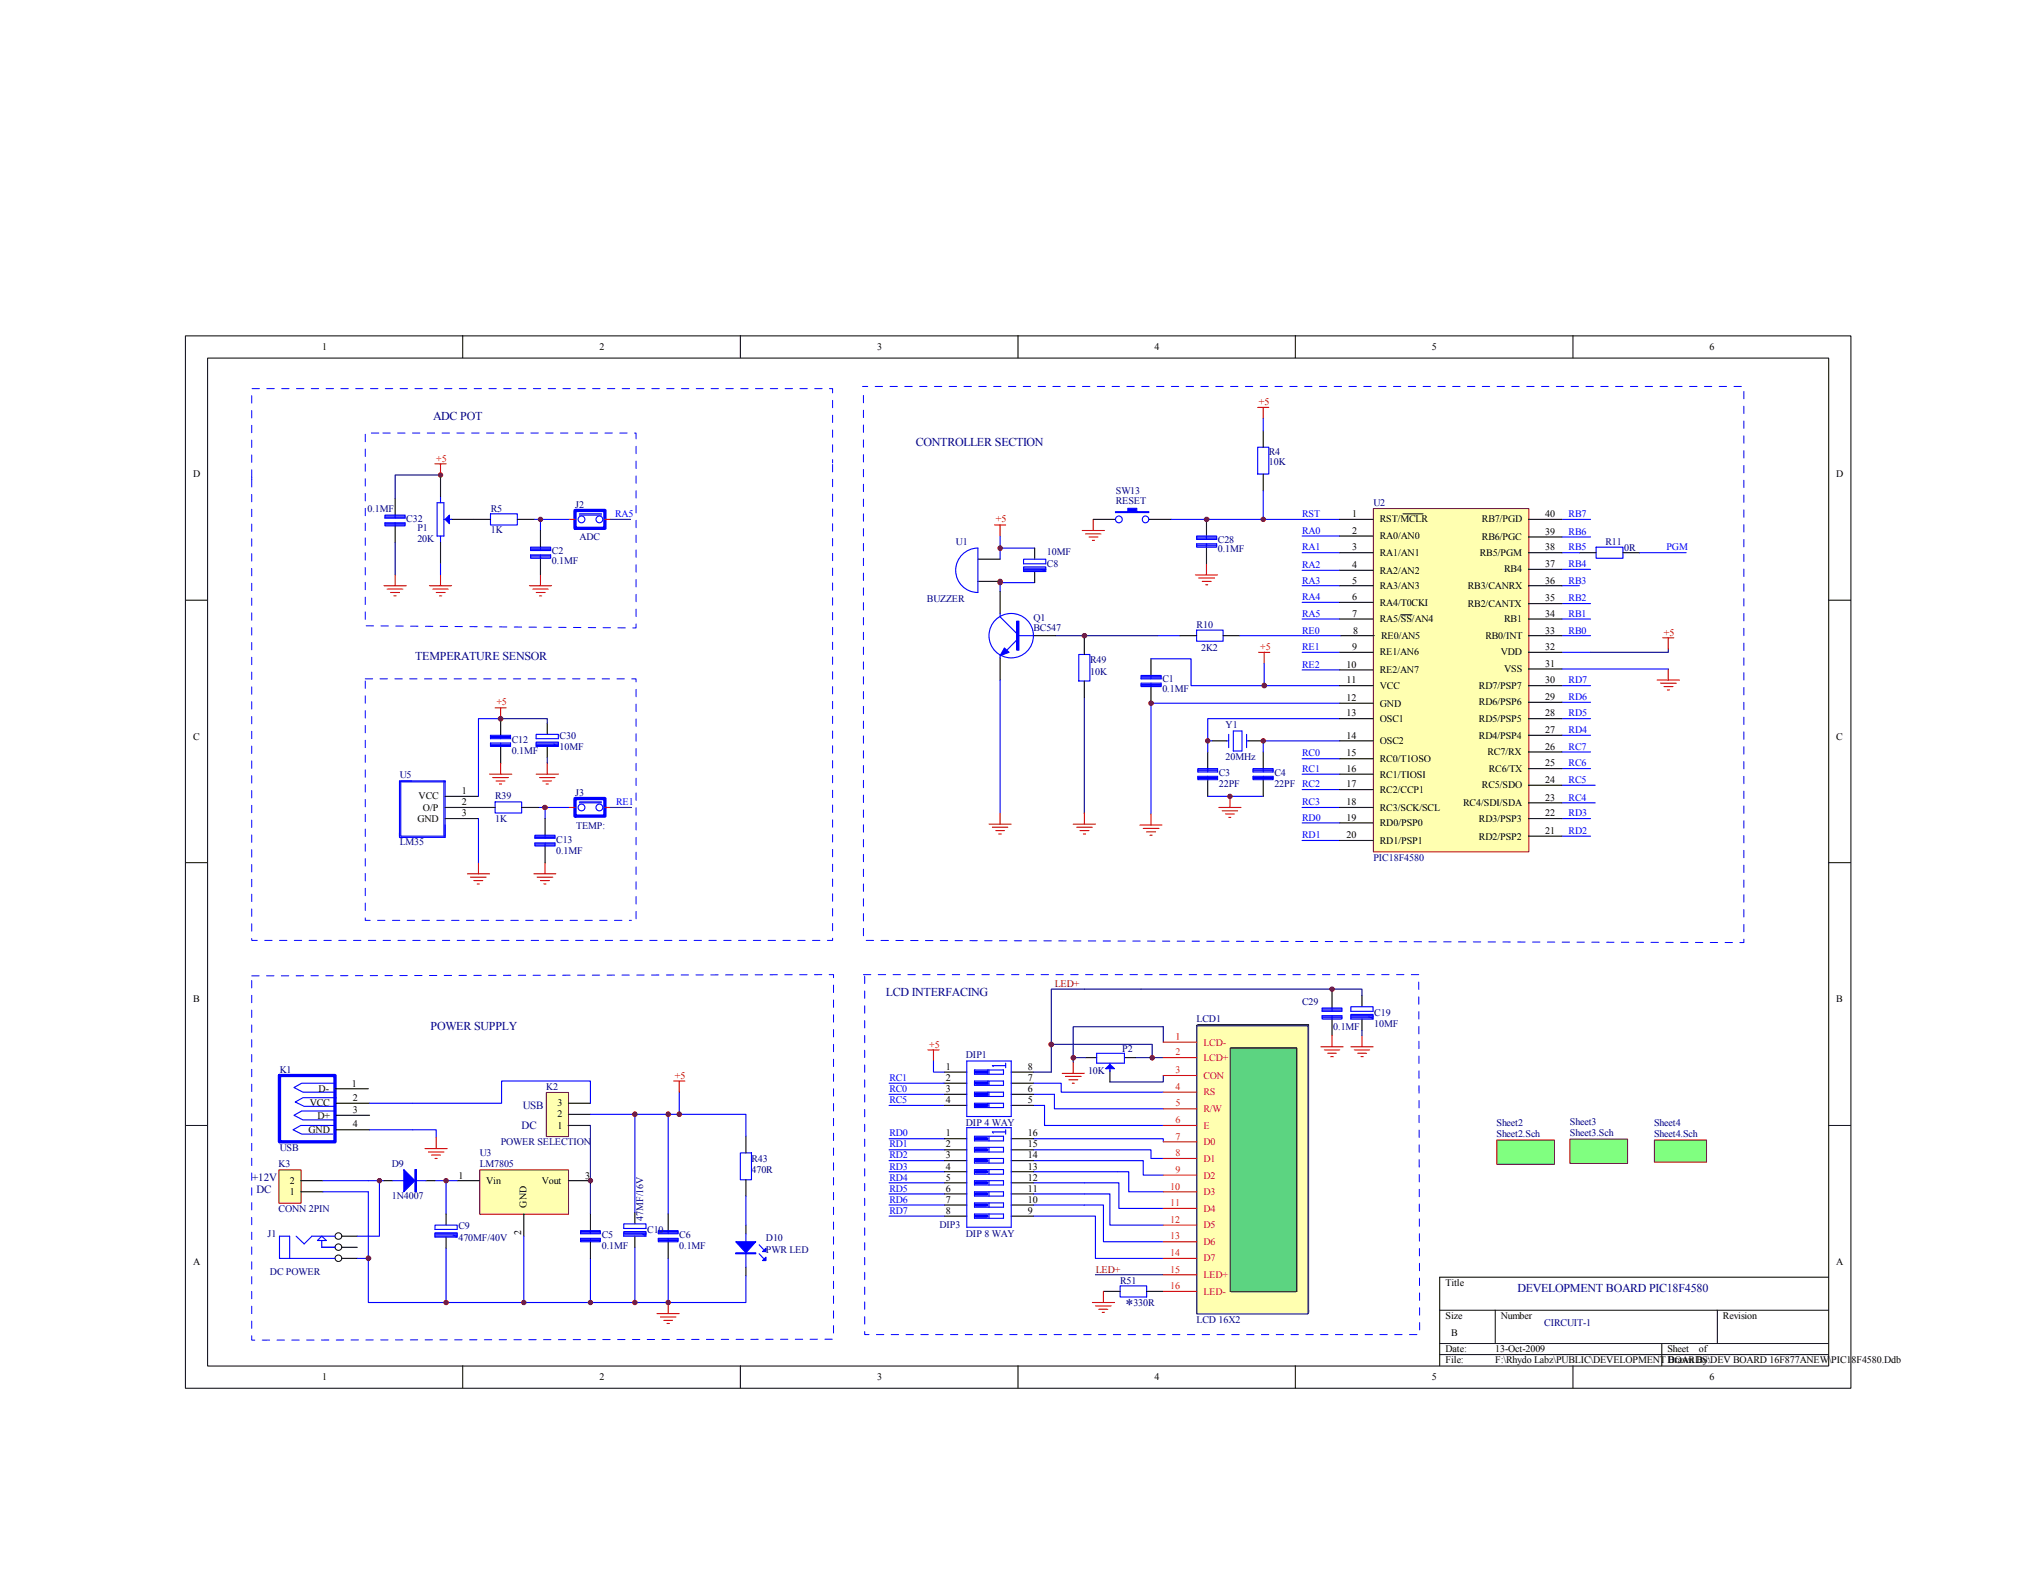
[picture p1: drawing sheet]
<svg xmlns="http://www.w3.org/2000/svg" width="279mm" height="216mm" viewBox="0 0 279 216" stroke-linecap="round" stroke-linejoin="round" font-family="sans-serif">
<g fill="none" stroke="#000" stroke-width=".14">
<path d="M25.4 46.1h228.6v144.4h-228.6zM28.5 49.1h222.5v138.4h-222.5zM63.5 46.1v3M101.6 46.1v3M139.7 46.1v3M177.8 46.1v3M215.9 46.1v3M25.4 82.4h3.1M250.9 82.4h3.1M25.4 118.4h3.1M250.9 118.4h3.1M25.4 154.5h3.1"/>
<path d="M250.9 154.5h3.1M197.6 179.8h53.3M205.2 179.8v4.6M235.7 179.8v4.6M250.9 175.3h-53.3v12.2M63.5 187.5v3M101.6 187.5v3M139.7 187.5v3M177.8 187.5v3M197.6 184.4h53.3M197.6 185.9h53.3M215.9 187.5v3"/>
<path d="M228 184.4v3.1"/>
</g>
<path d="M172.6 55.9h1.5M173.4 55.9v1.5M148.5 72.8h3.1M149 73.3h2.1M149.4 73.7h1.3M149.9 74.2h.3M150 71.3v1.5" fill="none" stroke="#f00" stroke-width=".15"/>
<path d="M172.6 61.4h1.5v3.7h-1.5zM156.6 92.7h2.7v.5h-2.7zM156.6 93.8h2.7v.4h-2.7zM156.6 93.9h2.7M156.6 94.1h2.7M156.6 93h2.7M156.6 92.9h2.7M157.9 92.7v.5M157.9 93.8v.4" fill="none" stroke="#00f" stroke-width=".15"/>
<path d="M173.4 59.1v2.3M150 71.3h3.1M157.6 71.3h3.1M173.4 65.1v2.3M157.9 90.4v2.3M157.9 94.2v2.3" fill="none" stroke="#000" stroke-width=".15"/>
<path d="M153.1 70.2h1.7v-.4h1.2v.4h1.6v.2h-4.5z" fill-rule="evenodd" fill="#00f"/>
<g fill="none" stroke="#00f" stroke-width=".15">
<path d="M132.3 75.9l.6-.4 .6-.2 .7-.1v6.1a3 3 0 0 1-2.9-2 3 3 0 0 1 1-3.4zM137.2 73.6v3.2M137.2 79.6v1.6M137.2 75.2h4.8M137.2 80h4.8M140.5 76.8h3v.6h-3zM140.5 77.8h3v.6h-3zM140.5 78h3M140.5 78.1h3l-.2 .3M142.9 78.1l.4 .2h-2.8M153.1 70.2h1.7v-.4h1.2v.4h1.6v.2h-4.5zM160.7 71.3h23.2"/>
<path d="M137.2 84.2v.5l2.3 2.3M137.2 90v.3M139.5 85.3h.3v3.9h-.3zM139.5 87.2h2.3M139.5 87.8l-1.3 1.4M158.9 87.2h3"/>
<circle cx="153.5" cy="71.3" r=".46"/>
<circle cx="157.2" cy="71.3" r=".46"/>
</g>
<path d="M136.5 72.1h1.5M137.2 72.1v1.5M135.7 113.1h3.1M136.2 113.5h2.1M136.7 114h1.1M137.1 114.5h.3M137.2 111.6v1.5" fill="none" stroke="#f00" stroke-width=".15"/>
<path d="M134.2 79.8h3M134.2 76.8h3M142 75.2v1.6M142 78.4v1.6M137.2 81.2v3M137.2 90.3v3M141.8 87.2h3.1" fill="none" stroke="#000" stroke-width=".15"/>
<path d="M139.7 85.3v3.9" fill="none" stroke="#00f" stroke-width=".3"/>
<path d="M137.8 88.9l.7 .6-1.3 .5z" fill="#00f"/>
<g fill="none" stroke="#00f" stroke-width=".15">
<path d="M178.7 75.9h5.2M178.7 73.6h5.2M178.7 78.3h5.2M214.3 75.9h2.4M214.3 73.7h4M214.3 71.3h4M214.3 78.1h4M219 75.1h3.7v1.5h-3.7zM225 75.9h6.4M137.8 88.9l.7 .6-1.3 .5zM164.2 86.5h3.7v1.5h-3.7zM170.1 87.2h13.9"/>
<path d="M178.7 80.4h5.2M178.7 85h5.2M178.7 89.5h5.2M178.7 82.7h5.2M178.7 91.9h5.2M183.9 98.6h-18.2v4.6M183.9 96.5h-26v15.2M214.3 87.2h4M214.3 80.4h2.4M214.3 85h4M214.3 89.5h4M214.3 82.8h4"/>
<path d="M214.3 91.8h14.6M214.3 94.1h4M214.3 98.6h4M214.3 96.4h4M164.4 105.5h2.7v.5h-2.7zM164.4 106.6h2.7v.4h-2.7zM164.4 106.7h2.7M164.4 106.8h2.7M164.4 105.8h2.7M164.4 105.7h2.7M165.7 101.7h.6M165.7 109.3h7.7"/>
<path d="M165.7 105.5v.5M165.7 106.6v.4M168.3 101.7h.3M168.6 100.8v1.8M169.2 100.3h1.2v2.8h-1.2zM171.1 100.8v1.8M171.1 101.7h.3M172 105.5h2.7v.5h-2.7zM172 106.6h2.7v.4h-2.7zM172 106.7h2.7M172 106.8h2.7M172 105.8h2.7"/>
<path d="M172 105.7h2.7M173.4 105.5v.5M173.4 106.6v.4M178.7 112.9h5.2M178.7 115.4h5.2M183.9 101.7h-10.5v1.5M214.3 114.8h4M214.3 112.4h4M214.3 107.8h4.6M214.3 100.9h4M214.3 110.2h4.6"/>
<circle cx="138.8" cy="87.2" r="3.1"/>
</g>
<path d="M216.7 75.9h2.3M222.7 75.9h2.3M161.9 87.2h2.3M167.9 87.2h2.2M165.7 103.2v2.3M165.7 107v2.3M166.3 101.7h2M171.4 101.7h2M173.4 103.2v2.3M173.4 107v2.3" fill="none" stroke="#000" stroke-width=".15"/>
<g fill="none" stroke="#f00" stroke-width=".15">
<path d="M172.7 89.5h1.5M173.5 89.5v1.6M227.4 93.3h3.1M227.9 93.8h2.1M228.3 94.2h1.3M228.8 94.7h.3M228.9 91.8v1.5M156.4 113.2h3.1M156.9 113.7h2.1M157.4 114.2h1.2M157.8 114.6h.3M157.9 111.7v1.5"/>
<path d="M167.3 110.8h3M167.7 111.3h2.1M168.2 111.7h1.2M168.6 112.2h.3M168.8 109.3v1.5"/>
</g>
<path d="M65.9 160.6h12.1v6.1h-12.1z" fill="#ffffb0"/>
<path d="M65.8 160.6h12.2v6.1h-12.2z" fill="none" stroke="#800000" stroke-width=".14"/>
<path d="M46 149.4h4.5M46.1 151.4h4.6M46.1 153.1h4.6M46.1 155.1h4.6M62.7 162.1h3.1M71.9 166.6v3.1M78 162.1h3" fill="none" stroke="#000" stroke-width=".15"/>
<path d="M45.8 154.5h-4.5l-1.1 .6 1.2 .6h4.3M46 148.7h-4.6l-1.1 .6 1.3 .6h4.2M46 152.5h-4.6l-1.1 .6 1.3 .6h4.2M46.1 150.7h-4.5l-1.1 .6 1.2 .5h4.3M50.5 163.6v15.2h21.4v-9.1M50.5 162.1h2.2M59.7 162.1h3M61.2 162.1v4.5M61.2 171.3v7.5" fill="none" stroke="#00f" stroke-width=".15"/>
<path d="M91.7 178.8v1.5M90.2 180.3h3M90.6 180.8h2.2M91.1 181.2h1.2M91.5 181.7h.4" fill="none" stroke="#f00" stroke-width=".15"/>
<path d="M38.4 147.6h7.6v9.1h-7.6z" fill="none" stroke="#00f" stroke-width=".46"/>
<path d="M75 150h3v6h-3z" fill="#ffffb0"/>
<path d="M75 149.9h3v6.1h-3z" fill="none" stroke="#800000" stroke-width=".14"/>
<path d="M78 154.5h3M78 153h3M78 151.4h3M52.7 162.1h1.2M58.5 162.1h1.2" fill="none" stroke="#000" stroke-width=".15"/>
<path d="M56.6 151.4h12.2v-3h12.2v3M56.6 155.1h3.3v1M87.1 153v13.5M91.7 153v13.6M93.2 149.9v3.1h-12.2M53.9 162.1h4.6M56.9 160.5h.2v3.1h-.2zM81 172.7v6.1M87.1 171.2v7.6M91.7 172.7v6.1h-19.8" fill="none" stroke="#00f" stroke-width=".15"/>
<path d="M58.3 157.6h3.1M58.8 158.1h2.1M59.2 158.5h1.3M59.7 159h.3M59.9 156.1v1.5M92.5 148.4h1.5M93.2 148.4v1.5" fill="none" stroke="#f00" stroke-width=".15"/>
<path d="M57 160.5v3.1" fill="none" stroke="#00f" stroke-width=".17"/>
<path d="M55.4 160.5l1.5 1.6-1.5 1.5z" fill="#00f"/>
<path d="M55.4 160.5l1.5 1.6-1.5 1.5z" fill="none" stroke="#00f" stroke-width=".15"/>
<path d="M38.3 160.6h3v4.5h-3z" fill="#ffffb0"/>
<path d="M38.3 160.6h3v4.5h-3z" fill="none" stroke="#800000" stroke-width=".14"/>
<g fill="none" stroke="#000" stroke-width=".15">
<path d="M102.4 156v2.2M41.3 163.6h3M41.3 162.1h3M61.2 166.6v1.5M61.2 169.8v1.5M81 166.6v2.3M81 170.4v2.3M87.1 166.5v1.5M87.1 169.7v1.5M91.7 166.6v2.3M91.7 170.4v2.3M102.4 161.9v2.3"/>
<path d="M102.4 168.1v1.2M102.4 173.9v1.2"/>
</g>
<g fill="none" stroke="#00f" stroke-width=".15">
<path d="M101.6 158.2h1.5v3.7h-1.5zM59.7 168.1h3v.6h-3zM59.7 169.2h3v.6h-3zM59.7 169.3h3M59.7 169.5h3l-.1 .3M62.1 169.5l.5 .2h-2.9M79.7 168.9h2.7v.4h-2.7zM79.7 170h2.7v.4h-2.7zM79.7 170.1h2.7M79.7 170.3h2.7M79.7 169.2h2.7M79.7 169h2.7"/>
<path d="M81 168.9v.4M81 170v.4M85.6 168h3v.6h-3zM85.6 169h3v.7h-3zM85.6 169.3h3l-.1 .4M85.6 169.2h3M88.1 169.3l.4 .2h-2.9M90.3 168.9h2.7v.4h-2.7zM90.3 170h2.7v.4h-2.7zM90.3 170.1h2.7M90.3 170.3h2.7M90.3 169.2h2.7"/>
<path d="M90.3 169h2.7M91.7 168.9v.4M91.7 170v.4M102.4 169.3v4.6M104.2 172.1l.6 .6M104.2 170.9l.6 .6"/>
</g>
<path d="M101 170.4h2.7l-1.3 1.6z" fill="#00f"/>
<path d="M101 170.4h2.7l-1.3 1.6zM101 172h2.7v.1h-2.7z" fill="none" stroke="#00f" stroke-width=".15"/>
<path d="M101 172h2.7" fill="none" stroke="#00f" stroke-width=".14"/>
<path d="M105.1 172.6v.4h-.5z" fill="#00f"/>
<path d="M104.6 173l.5-.4v.4z" fill="none" stroke="#00f" stroke-width=".15"/>
<path d="M105.1 171.3v.5h-.5z" fill="#00f"/>
<g fill="none" stroke="#00f" stroke-width=".15">
<path d="M60 69h.9v4.6h-.9zM60.5 68.2v.8M60.5 73.6v.7M60.9 71.3h1.1M93.2 153h9.2v3M39.8 172.7v-3h-1.4v3h7.6M40.6 169.7l1.1 1 1.1-1h3.2M43.6 170.3l.6-.6 .6 .6zM44.2 170.3v.9h1.8M49 172.7h1.5M52.1 162.1v7.6h-3.1M102.4 175.1v3.7h-10.7"/>
<path d="M102.4 164.2v3.9M104.6 171.8l.5-.5v.5z"/>
</g>
<g fill="none" stroke="#000" stroke-width=".14">
<circle cx="46.4" cy="169.7" r=".46"/>
<circle cx="46.5" cy="171.2" r=".45"/>
<circle cx="46.5" cy="172.7" r=".45"/>
</g>
<path d="M60.5 65.2v3M60.5 74.3v3.1M62 71.3h3M46.9 169.7h2.1M46.9 171.2h2.1M46.9 172.7h2.1" fill="none" stroke="#000" stroke-width=".15"/>
<path d="M61.7 70.7v1.2l-.6-.6z" fill="#00f"/>
<g fill="none" stroke="#00f" stroke-width=".15">
<path d="M173.4 57.4v1.7M60.5 77.4v1.5M61.7 70.7v1.2l-.6-.6zM67.3 70.5h3.7v1.6h-3.7zM72.8 75.1h2.8v.5h-2.8zM72.8 76.2h2.8v.4h-2.8zM72.8 76.3h2.8M72.8 76.5h2.8M72.8 75.4h2.8M72.8 75.2h2.8M73.3 71.3h4.8M74.2 71.3v1.5"/>
<path d="M74.2 75.1v.5M74.2 76.2v.4M173.4 67.4v3.9M68.7 98.6h-3v10.7M137.2 93.3v18.3M173.5 91.1v3h10.4M54.8 114.3v.6h1M55 107.2h6.1v7.6h-6.1zM55 107.3h6.1M56.5 107.2h-1.7v7.6M60.9 107.2v7.6M61.1 113.2v1.7h-6.1"/>
<path d="M65.7 112.4v6M67.3 100.9h2.8v.5h-2.8zM67.3 102h2.8v.4h-2.8zM67.3 102.2h2.8M67.3 102.3h2.8M67.3 101.2h2.8M67.3 101.1h2.8M67.9 110.1h3.7v1.5h-3.7zM68.7 100.9v.5M68.7 102v.4M73.4 114.6h2.8v.5h-2.8zM73.4 115.7h2.8v.4h-2.8z"/>
<path d="M73.4 114.9h2.8M73.4 115.8h2.8M73.4 116h2.8M73.4 114.8h2.8M73.9 110.8h4.2M74.8 110.8v1.6M74.8 114.6v.5M74.8 115.7v.4M178.7 110.8h5.2M178.7 104.1h5.2M178.7 106.3h5.2M178.7 108.4h5.2"/>
<path d="M185.4 138.2h3v.6h-3zM185.4 139.2h3v.7h-3zM185.4 139.4h3M185.4 139.6h3l-.1 .3M187.8 139.6l.5 .1h-2.9M50.7 151.4h5.9M50.7 155.1h5.9M122 151.7h7.6M122 150.2h7.6M122 148.7h7.6M122 156.3h7.6M122 157.8h7.6"/>
<path d="M122 159.3h7.6M128.1 145.6v1.6h1.5M141.8 151.7h1.5M141.8 150.2h2.9M141.8 159.3h.2M44.3 162.1h6.2M44.3 163.6h6.2M122 160.8h7.6M122 162.3h7.6M122 163.9h7.6M122 165.4h7.6M122 166.9h7.6"/>
<path d="M141.8 163.9h10.5v4.2h7.3M141.8 165.4h9.6v5h8.2M141.8 166.9h8.5v5.8h9.3M141.8 162.3h11.7v3.6h6.1M141.8 160.8h11.6"/>
</g>
<g fill="none" stroke="#f00" stroke-width=".15">
<path d="M59.7 63.7h1.5M60.5 63.7v1.5M60.5 78.9v1.5M74.2 78.9v1.5M58.9 80.4h3.1M59.4 80.9h2.1M59.9 81.3h1.2M60.3 81.8h.3M67.9 97.2h1.6M68.7 97.2v1.4M72.6 80.4h3.1M73.1 80.9h2.1"/>
<path d="M73.6 81.3h1.2M74 81.8h.3M64.1 119.9h3.1M65.7 118.4v1.5M67.2 106.3h3M67.6 106.7h2.2M68.1 107.2h1.2M68.5 107.6h.3M68.7 104.7v1.6M73.3 119.9h3M74.8 118.4v1.5M64.6 120.4h2.1"/>
<path d="M65 120.9h1.3M65.5 121.3h.3M73.7 120.4h2.2M74.2 120.9h1.2M74.6 121.3h.3M127.3 144.1h1.6M128.1 144.1v1.5"/>
</g>
<g fill="none" stroke="#000" stroke-width=".15">
<path d="M65 71.3h2.3M71 71.3h2.3M74.2 72.8v2.3M74.2 76.6v2.3M68.7 98.6v2.3M61.1 109.3h4.6M61.1 112.4h4.6M61.1 110.8h6.8M68.7 102.4v2.3M71.6 110.8h2.3M74.8 112.4v2.2M74.8 116.1v2.3"/>
<path d="M186.9 136.7v1.5M186.9 139.9v1.5"/>
</g>
<path d="M52.5 59.4h34.8v26.8l-37.2-.3v-26.5h2.4M118.5 54.3v74.8l120.8 .3v-76.4h-120.9M34.5 65.8v63.3h79.8v-65.4M34.5 65.5v-12.2h79.8v10.2M34.5 65.8v-.3M50.1 93.5v32.8h36.6M50.1 93.2h37.2v33.1h-.6M34.5 133.9l79.9-.1v50l-79.9 .1v-50M118.5 133.8h76.2l.1 49.4h-76.1v-49.3" fill="none" stroke="#00f" stroke-width=".14" stroke-dasharray="1 1 1 1 1 1 1 1"/>
<path d="M205.4 156.5h7.9v3.3h-7.9z" fill="#80ff80"/>
<path d="M205.4 156.5h7.9v3.3h-7.9z" fill="none" stroke="#800000" stroke-width=".14"/>
<path d="M215.5 156.4h7.9v3.3h-7.9z" fill="#80ff80"/>
<path d="M215.4 156.3h8v3.4h-8z" fill="none" stroke="#800000" stroke-width=".14"/>
<path d="M157.9 90.4h5.5v3.7h10.1M214.3 105.5h4M214.3 103.2h4M141.8 157.8h16.1v1.2h1.7M141.8 156.3h17.8v.4M141.8 148.7h3.8v1.2h14M142 159.3h14.9v2h2.7M143.3 151.7v2.8h16.3M144.7 150.2v2h14.9M150.5 144.6h3.8v1.3h-3.8zM152.3 145.9v1.1M153.4 160.8h1.5v2.8h4.7" fill="none" stroke="#00f" stroke-width=".15"/>
<path d="M149 145.2h1.5M152.3 147v1.5M154.3 145.2h1.5" fill="none" stroke="#000" stroke-width=".15"/>
<path d="M151.7 146.7l.6-.6 .7 .6z" fill="#00f"/>
<g fill="none" stroke="#00f" stroke-width=".15">
<path d="M132.7 145.6h6.1v7.6h-6.1zM132.7 154.8h6.1v13.6h-6.1zM133.7 156h4v.6h-4zM133.7 146.9h4v.5h-4zM133.7 148.4h4v.6h-4zM133.7 149.9h4v.6h-4zM133.7 151.4h4v.6h-4zM133.7 157.5h4v.6h-4zM133.7 159h4v.6h-4zM135.6 146.9v.5M135.6 148.4v.4M135.6 149.9v.5"/>
<path d="M135.6 151.4v.4M135.7 146.9v.5M135.7 148.4v.6M135.7 149.9v.6M135.7 151.4v.6M135.7 156v.6M135.7 157.5v.6M135.7 159v.6M138 155.4h-1.8l.1 .1M138 145.9v.7M138 155.1v.6M138 146.3h-1.8l.1 .1"/>
<path d="M151.7 146.7l.6-.6 .6 .6zM133.7 160.5h4v.7h-4zM133.7 162.1h4v.5h-4zM133.7 163.6h4v.6h-4zM133.7 165.1h4v.6h-4zM133.7 166.6h4v.6h-4zM135.7 160.5v.7M135.7 162.1v.5M135.7 163.6v.6M135.7 165.1v.6M135.7 166.6v.6"/>
</g>
<g fill="none" stroke="#000" stroke-width=".15">
<path d="M129.6 156.3h3.1M129.6 157.8h3.1M129.6 159.3h3.1M129.6 147.2h3.1M129.6 148.7h3.1M129.6 150.2h3.1M129.6 151.7h3.1M138.8 156.3h3M138.8 157.8h3M138.8 159.3h3M138.8 147.2h3M138.8 148.7h3"/>
<path d="M138.8 150.2h3M138.8 151.7h3M129.6 160.8h3.1M129.6 162.3h3.1M129.6 163.9h3.1M129.6 165.4h3.1M129.6 166.9h3.1M138.8 160.8h3M138.8 162.3h3M138.8 163.9h3M138.8 165.4h3M138.8 166.9h3"/>
</g>
<path d="M133.9 156.3h1.5M133.9 157.8h1.5M133.9 159.3h1.5M133.9 147.2h1.5M133.9 148.7h1.5M133.9 150.2h1.5M133.9 151.7h1.5M133.9 160.8h1.5M133.9 162.3h1.5M133.9 163.9h1.5M133.9 165.4h1.5M133.9 166.9h1.5" fill="none" stroke="#00f" stroke-width=".46"/>
<path d="M145.8 147.3h3M146.2 147.7h2.2M146.7 148.2h1.2M147.2 148.7h.2M147.3 145.8v1.5" fill="none" stroke="#f00" stroke-width=".15"/>
<circle cx="165.7" cy="101.7" r=".3" fill="#800000"/>
<circle cx="165.7" cy="101.7" r=".3" fill="none" stroke="#800000" stroke-width=".14"/>
<circle cx="173.4" cy="101.7" r=".3" fill="#800000"/>
<circle cx="173.4" cy="101.7" r=".3" fill="none" stroke="#800000" stroke-width=".14"/>
<circle cx="158" cy="96.5" r=".31" fill="#800000"/>
<circle cx="158" cy="96.5" r=".31" fill="none" stroke="#800000" stroke-width=".14"/>
<circle cx="61.2" cy="162.1" r=".3" fill="#800000"/>
<circle cx="61.2" cy="162.1" r=".3" fill="none" stroke="#800000" stroke-width=".14"/>
<circle cx="71.9" cy="178.8" r=".3" fill="#800000"/>
<circle cx="71.9" cy="178.8" r=".3" fill="none" stroke="#800000" stroke-width=".14"/>
<circle cx="61.2" cy="178.8" r=".3" fill="#800000"/>
<circle cx="61.2" cy="178.8" r=".3" fill="none" stroke="#800000" stroke-width=".14"/>
<circle cx="93.2" cy="152.9" r=".31" fill="#800000"/>
<circle cx="93.2" cy="152.9" r=".31" fill="none" stroke="#800000" stroke-width=".14"/>
<circle cx="87.1" cy="152.9" r=".31" fill="#800000"/>
<circle cx="87.1" cy="152.9" r=".31" fill="none" stroke="#800000" stroke-width=".14"/>
<circle cx="91.7" cy="152.9" r=".31" fill="#800000"/>
<circle cx="91.7" cy="152.9" r=".31" fill="none" stroke="#800000" stroke-width=".14"/>
<circle cx="87.1" cy="178.8" r=".3" fill="#800000"/>
<circle cx="87.1" cy="178.8" r=".3" fill="none" stroke="#800000" stroke-width=".14"/>
<circle cx="81" cy="178.8" r=".3" fill="#800000"/>
<circle cx="81" cy="178.8" r=".3" fill="none" stroke="#800000" stroke-width=".14"/>
<circle cx="52.1" cy="162.1" r=".3" fill="#800000"/>
<circle cx="52.1" cy="162.1" r=".3" fill="none" stroke="#800000" stroke-width=".14"/>
<circle cx="50.6" cy="172.7" r=".32" fill="#800000"/>
<circle cx="50.6" cy="172.7" r=".32" fill="none" stroke="#800000" stroke-width=".14"/>
<circle cx="173.5" cy="94.1" r=".32" fill="#800000"/>
<circle cx="173.5" cy="94.1" r=".32" fill="none" stroke="#800000" stroke-width=".14"/>
<path d="M156.6 135.8h-12.3v11.4M150.3 175h9.3" fill="none" stroke="#000080" stroke-width=".15"/>
<circle cx="137.2" cy="79.8" r=".3" fill="#800000"/>
<circle cx="137.2" cy="79.8" r=".3" fill="none" stroke="#800000" stroke-width=".14"/>
<path d="M148 89.8h1.6v3.7h-1.6z" fill="none" stroke="#00f" stroke-width=".15"/>
<path d="M148.8 87.5v2.3M148.8 93.5v2.3" fill="none" stroke="#000" stroke-width=".15"/>
<path d="M144.9 87.2h14M148.8 87.2v.3M148.8 95.8v15.8" fill="none" stroke="#000080" stroke-width=".15"/>
<path d="M147.3 113.1h3M147.7 113.5h2.2M148.2 114h1.2M148.7 114.5h.3M148.8 111.6v1.5" fill="none" stroke="#f00" stroke-width=".15"/>
<circle cx="148.8" cy="87.2" r=".31" fill="#800000"/>
<circle cx="148.8" cy="87.2" r=".31" fill="none" stroke="#800000" stroke-width=".14"/>
<circle cx="173.4" cy="71.3" r=".3" fill="#800000"/>
<circle cx="173.4" cy="71.3" r=".3" fill="none" stroke="#800000" stroke-width=".14"/>
<path d="M164 78.9h3.1M164.5 79.3h2.2M165 79.8h1.2M165.6 77.4v1.5M165.4 80.3h.3" fill="none" stroke="#f00" stroke-width=".15"/>
<path d="M164.2 73.6h2.8v.4h-2.8zM164.2 74.6h2.8v.5h-2.8zM164.2 74.8h2.8M164.2 74.9h2.8M164.2 73.9h2.8M164.2 73.7h2.8M165.6 73.6v.4M165.6 74.6v.5" fill="none" stroke="#00f" stroke-width=".15"/>
<path d="M165.6 71.3v2.3M165.6 75.1v2.3" fill="none" stroke="#000" stroke-width=".15"/>
<circle cx="165.6" cy="71.3" r=".31" fill="#800000"/>
<circle cx="165.6" cy="71.3" r=".31" fill="none" stroke="#800000" stroke-width=".14"/>
<path d="M54.2 68.4v2.3M54.2 72.2v2.3M75.1 99.3v1.5M75.1 102.4v1.6M182.8 136.1v2.2M182.8 139.9v2.3" fill="none" stroke="#000" stroke-width=".15"/>
<g fill="none" stroke="#00f" stroke-width=".15">
<path d="M52.8 70.7h2.8v.4h-2.8zM52.8 71.8h2.8v.4h-2.8zM52.8 71.9h2.8M52.8 72.1h2.8M52.8 71h2.8M52.8 70.8h2.8M54.2 70.7v.4M54.2 71.8v.4M73.6 100.8h3v.6h-3zM73.6 101.9h3v.5h-3zM73.6 102h3M73.6 102.2h3l-.1 .2"/>
<path d="M76 102.2l.5 .1h-2.9M181.4 138.3h2.7v.5h-2.7zM181.4 139.4h2.7v.5h-2.7zM181.4 139.6h2.7M181.4 139.7h2.7M181.4 138.6h2.7M181.4 138.5h2.7M182.8 138.3v.5M182.8 139.4v.5"/>
</g>
<path d="M54.2 74.5v4.4M60.5 65.2h-6.3v3.2M68.7 98.6h6.4v.7M75.1 104v.7" fill="none" stroke="#000080" stroke-width=".15"/>
<path d="M54.2 78.9v1.5M52.7 80.4h3.1M53.1 80.9h2.2M53.6 81.3h1.2M54.1 81.8h.3M73.6 106.3h3M74 106.7h2.2M74.5 107.2h1.2M74.9 107.6h.3M75.1 104.7v1.6" fill="none" stroke="#f00" stroke-width=".15"/>
<path d="M78.9 72.5v-2.4h4.1v2.4h-4" fill="none" stroke="#00f" stroke-width=".46"/>
<circle cx="79.8" cy="71.3" r=".46" fill="#fff"/>
<circle cx="79.8" cy="71.3" r=".46" fill="none" stroke="#00f" stroke-width=".15"/>
<circle cx="82.3" cy="71.3" r=".46" fill="#fff"/>
<g fill="none" stroke="#00f" stroke-width=".15">
<path d="M79.5 70.7h3M79.5 70.5h3"/>
<circle cx="82.3" cy="71.3" r=".46"/>
</g>
<path d="M78.1 71.3h.8M83 71.3h.8" fill="none" stroke="#ee0e22" stroke-width=".15"/>
<path d="M78.9 112v-2.4h4.1v2.4h-4" fill="none" stroke="#00f" stroke-width=".46"/>
<circle cx="79.8" cy="110.8" r=".46" fill="#fff"/>
<circle cx="79.8" cy="110.8" r=".46" fill="none" stroke="#00f" stroke-width=".15"/>
<circle cx="82.3" cy="110.8" r=".46" fill="#fff"/>
<g fill="none" stroke="#00f" stroke-width=".15">
<path d="M79.5 110.2h3M79.5 110.1h3"/>
<circle cx="82.3" cy="110.8" r=".46"/>
</g>
<path d="M78.1 110.8h.8M83 110.8h.8" fill="none" stroke="#ee0e22" stroke-width=".15"/>
<circle cx="74.8" cy="110.8" r=".31" fill="#800000"/>
<circle cx="74.8" cy="110.8" r=".31" fill="none" stroke="#800000" stroke-width=".14"/>
<path d="M83.8 71.3h2.7M83.8 110.8h2.9M81 154.5v12.1" fill="none" stroke="#000080" stroke-width=".15"/>
<circle cx="81" cy="162.1" r=".3" fill="#800000"/>
<circle cx="81" cy="162.1" r=".3" fill="none" stroke="#800000" stroke-width=".14"/>
<circle cx="137.2" cy="80" r=".31" fill="#800000"/>
<circle cx="137.2" cy="80" r=".31" fill="none" stroke="#800000" stroke-width=".14"/>
<circle cx="137.2" cy="75.2" r=".31" fill="#800000"/>
<circle cx="137.2" cy="75.2" r=".31" fill="none" stroke="#800000" stroke-width=".14"/>
<path d="M156.6 135.8h30.3v.9M182.8 135.8v.3" fill="none" stroke="#000080" stroke-width=".15"/>
<circle cx="182.8" cy="135.8" r=".3" fill="#800000"/>
<circle cx="182.8" cy="135.8" r=".3" fill="none" stroke="#800000" stroke-width=".14"/>
<path d="M153.7 176.5h3.7v1.5h-3.7z" fill="none" stroke="#00f" stroke-width=".15"/>
<path d="M151.4 177.2h2.3M157.4 177.2h2.2" fill="none" stroke="#000" stroke-width=".15"/>
<path d="M141.8 147.2h2.5M144.3 143.3h13.8v1.9h1.5M147.3 145.2h1.7M155.8 145.2h2.3M159.6 140.9h-12.3v4.9M159.6 147.6v.9h-7.3M186.9 141.4v.8" fill="none" stroke="#000080" stroke-width=".15"/>
<path d="M181.3 143.7h3M181.7 144.1h2.2M182.2 144.6h1.2M182.6 145h.4M182.8 142.2v1.5M185.4 143.7h3M185.8 144.1h2.2M186.3 144.6h1.2M186.8 145h.3M186.9 142.2v1.5" fill="none" stroke="#f00" stroke-width=".15"/>
<circle cx="74.2" cy="71.3" r=".3" fill="#800000"/>
<circle cx="74.2" cy="71.3" r=".3" fill="none" stroke="#800000" stroke-width=".14"/>
<path d="M149.9 178.8h3M150.3 179.2h2.2M150.8 179.7h1.2M151.4 177.2v1.6M151.3 180.1h.3" fill="none" stroke="#f00" stroke-width=".15"/>
<path d="M159.6 140.9v2.1" fill="none" stroke="#000080" stroke-width=".15"/>
<circle cx="147.3" cy="145.2" r=".32" fill="#800000"/>
<circle cx="147.3" cy="145.2" r=".32" fill="none" stroke="#800000" stroke-width=".14"/>
<path d="M227.1 156.5h7.1v3h-7.1z" fill="#80ff80"/>
<path d="M227 156.5h7.2v3h-7.2z" fill="none" stroke="#800000" stroke-width=".14"/>
<path d="M164.2 140.8h15.3v39.5h-15.3zM164.2 140.8l.2-.2h15.2v39.5M179.5 140.8v39.5l.1-.2v-.3" fill="none" stroke="#18234c" stroke-width=".15"/>
<path d="M168.8 143.8h9.1v33.4" fill="none" stroke="#172721" stroke-width=".15"/>
<path d="M164.3 140.8h15.2v39.5h-15.2z" fill="#ffffb0"/>
<path d="M164.3 140.8h15.2v39.5h-15.2z" fill="none" stroke="#11037f" stroke-width=".14"/>
<path d="M168.9 143.9h9.1v33.4h-9.1z" fill="#5cd481"/>
<path d="M168.8 143.8h9.2v33.5h-9.2z" fill="none" stroke="#008000" stroke-width=".14"/>
<g fill="none" stroke="#ee0e22" stroke-width=".15">
<path d="M159.6 143h4.6M159.6 159h4.6M159.6 156.7h4.6M159.6 154.5h4.6M159.6 149.9h4.6M159.6 152.2h4.6M159.6 145.2h4.6M159.6 147.6h4.6M159.6 172.7h4.6M159.6 168.1h4.6M159.6 170.4h4.6M159.6 165.9h4.6"/>
<path d="M159.6 163.6h4.6M159.6 161.3h4.6M159.6 175h4.6M159.6 177.2h4.6"/>
</g>
<path d="M168.9 143.8h9v33.4" fill="none" stroke="#18234c" stroke-width=".15"/>
<circle cx="144.3" cy="143.4" r=".31" fill="#800000"/>
<circle cx="144.3" cy="143.4" r=".31" fill="none" stroke="#800000" stroke-width=".14"/>
<circle cx="158.1" cy="145.2" r=".3" fill="#800000"/>
<circle cx="158.1" cy="145.2" r=".3" fill="none" stroke="#800000" stroke-width=".14"/>
<path d="M188.5 69.8h21.3v47.1h-21.3z" fill="#ffffb0"/>
<path d="M188.5 69.8h21.3v47.1h-21.3z" fill="none" stroke="#800000" stroke-width=".14"/>
<g fill="none" stroke="#000" stroke-width=".15">
<path d="M183.9 71.3h4.5M183.9 75.9h4.5M183.9 78.3h4.5M183.9 73.6h4.5M209.8 71.3h4.5M209.8 73.7h4.5M209.8 75.9h4.5M209.8 78.1h4.5M183.9 80.4h4.5M183.9 85h4.5M183.9 94.1h4.5M183.9 98.6h4.5"/>
<path d="M183.9 82.7h4.5M183.9 89.5h4.5M183.9 91.9h4.5M183.9 96.5h4.5M184 87.2h4.6M209.8 80.4h4.5M209.8 82.8h4.5M209.8 85h4.5M209.8 87.2h4.5M209.8 94.1h4.5M209.8 96.4h4.5M209.8 98.6h4.5"/>
<path d="M209.8 89.5h4.5M209.8 91.8h4.5M183.9 115.4h4.5M183.9 112.9h4.5M183.9 101.7h4.5M183.9 104.1h4.5M183.9 106.3h4.5M183.9 108.4h4.5M183.9 110.8h4.5M209.8 100.9h4.5M209.8 112.4h4.5M209.8 114.8h4.5"/>
<path d="M209.8 103.2h4.5M209.8 105.5h4.5M209.8 110.2h4.5M209.8 107.8h4.5"/>
</g>
<path d="M192.5 70.5h2.8M192.2 84.4h1.6" fill="none" stroke="#001b31" stroke-width=".15"/>
<path d="M228.9 89.1v.4h-10.6" fill="none" stroke="#000080" stroke-width=".15"/>
<path d="M228.2 87.5h1.5M228.9 87.5v1.6" fill="none" stroke="#f00" stroke-width=".15"/>
<circle cx="168.8" cy="109.3" r=".3" fill="#800000"/>
<circle cx="168.8" cy="109.3" r=".3" fill="none" stroke="#800000" stroke-width=".14"/>
<circle cx="91.7" cy="178.8" r=".3" fill="#800000"/>
<circle cx="91.7" cy="178.8" r=".3" fill="none" stroke="#800000" stroke-width=".14"/>
<circle cx="60.5" cy="65.2" r=".3" fill="#800000"/>
<circle cx="60.5" cy="65.2" r=".3" fill="none" stroke="#800000" stroke-width=".14"/>
<circle cx="68.7" cy="98.7" r=".31" fill="#800000"/>
<circle cx="68.7" cy="98.7" r=".31" fill="none" stroke="#800000" stroke-width=".14"/>
<text font-size="2.2" fill="#000080" x="154.5" y="179.8">*</text>
<g font-size="1.6" fill="#000080">
<text x="59.4" y="57.7">ADC POT</text>
<text x="125.7" y="61.2">CONTROLLER SECTION</text>
<text x="57" y="90.6">TEMPERATURE SENSOR</text>
<text x="121.6" y="136.7">LCD INTERFACING</text>
<text x="59.1" y="141.3">POWER SUPPLY</text>
<text x="208.2" y="177.3">DEVELOPMENT BOARD PIC18F4580</text>
</g>
<g font-size="1.5" fill="#000080">
<text x="71.6" y="154.9">DC</text>
<text x="71.8" y="152.2">USB</text>
<text x="34.6" y="162.1">+12V</text>
<text x="35.2" y="163.7">DC</text>
</g>
<g font-size="1.4">
<text x="44.2" y="48">1</text>
<text x="82.3" y="48">2</text>
<text x="120.4" y="48">3</text>
<text x="158.5" y="48">4</text>
<text x="196.5" y="48">5</text>
<text x="234.6" y="48">6</text>
<text x="26.5" y="65.5">D</text>
<text x="252" y="65.5">D</text>
<text x="185.5" y="71">1</text>
<text x="189.4" y="71.7">RST/MCLR</text>
<text x="203.4" y="71.7">RB7/PGD</text>
<text x="212" y="71">40</text>
<text x="185.5" y="78">4</text>
<text x="185.5" y="73.2">2</text>
<text x="185.5" y="75.5">3</text>
<text x="189.4" y="74">RA0/AN0</text>
<text x="189.4" y="76.3">RA1/AN1</text>
<text x="203.1" y="76.3">RB5/PGM</text>
<text x="203.4" y="74.2">RB6/PGC</text>
<text x="212" y="77.8">37</text>
<text x="212" y="73.4">39</text>
<text x="212" y="75.5">38</text>
<text x="185.5" y="80.1">5</text>
<text x="185.5" y="82.4">6</text>
<text x="189.4" y="78.7">RA2/AN2</text>
<text x="189.4" y="80.9">RA3/AN3</text>
<text x="189.4" y="83.1">RA4/T0CKI</text>
<text x="201.4" y="80.9">RB3/CANRX</text>
<text x="201.4" y="83.3">RB2/CANTX</text>
<text x="206.4" y="78.6">RB4</text>
<text x="212" y="80.1">36</text>
<text x="212" y="82.5">35</text>
<text x="185.5" y="84.7">7</text>
<text x="185.5" y="89.2">9</text>
<text x="185.7" y="87">8</text>
<text x="189.4" y="85.4">RA5/SS/AN4</text>
<text x="189.4" y="90">RE1/AN6</text>
<text x="189.5" y="87.7">RE0/AN5</text>
<text x="203.8" y="87.7">RB0/INT</text>
<text x="206" y="90">VDD</text>
<text x="206.4" y="85.4">RB1</text>
<text x="212" y="84.7">34</text>
<text x="212" y="87">33</text>
<text x="212" y="89.2">32</text>
<text x="184.8" y="91.7">10</text>
<text x="184.8" y="93.8">11</text>
<text x="189.4" y="92.4">RE2/AN7</text>
<text x="189.4" y="94.5">VCC</text>
<text x="202.9" y="94.5">RD7/PSP7</text>
<text x="206.4" y="92.2">VSS</text>
<text x="212" y="91.5">31</text>
<text x="212" y="93.8">30</text>
<text x="26.5" y="101.5">C</text>
<text x="184.8" y="96.2">12</text>
<text x="184.8" y="98.3">13</text>
<text x="184.8" y="101.4">14</text>
<text x="189.4" y="97">GND</text>
<text x="189.4" y="99.1">OSC1</text>
<text x="202.9" y="96.8">RD6/PSP6</text>
<text x="202.9" y="99.1">RD5/PSP5</text>
<text x="202.9" y="101.4">RD4/PSP4</text>
<text x="212" y="96.1">29</text>
<text x="212" y="98.3">28</text>
<text x="212" y="100.6">27</text>
<text x="252" y="101.5">C</text>
<text x="184.8" y="103.8">15</text>
<text x="184.8" y="106">16</text>
<text x="189.4" y="102.2">OSC2</text>
<text x="189.4" y="104.6">RC0/T1OSO</text>
<text x="189.4" y="106.7">RC1/TIOSI</text>
<text x="204.1" y="103.7">RC7/RX</text>
<text x="204.3" y="106">RC6/TX</text>
<text x="212" y="105.2">25</text>
<text x="212" y="107.5">24</text>
<text x="212" y="102.9">26</text>
<text x="57.3" y="112.8">GND</text>
<text x="57.4" y="109.7">VCC</text>
<text x="58" y="111.3">O/P</text>
<text x="63.4" y="109">1</text>
<text x="63.4" y="110.5">2</text>
<text x="63.4" y="112">3</text>
<text x="184.8" y="112.6">19</text>
<text x="184.8" y="108.1">17</text>
<text x="184.8" y="110.5">18</text>
<text x="189.4" y="113.4">RD0/PSP0</text>
<text x="189.4" y="108.8">RC2/CCP1</text>
<text x="189.4" y="111.3">RC3/SCK/SCL</text>
<text x="200.8" y="110.7">RC4/SDI/SDA</text>
<text x="202.9" y="112.8">RD3/PSP3</text>
<text x="203.4" y="108.2">RC5/SDO</text>
<text x="212" y="109.9">23</text>
<text x="212" y="112">22</text>
<text x="184.8" y="115.1">20</text>
<text x="189.4" y="115.8">RD1/PSP1</text>
<text x="202.9" y="115.2">RD2/PSP2</text>
<text x="212" y="114.5">21</text>
<text x="26.5" y="137.6">B</text>
<text x="252" y="137.6">B</text>
<text x="43.7" y="149.9">D-</text>
<text x="48.3" y="149.1">1</text>
<text x="129.8" y="146.9">1</text>
<text x="129.8" y="148.4">2</text>
<text x="129.8" y="149.9">3</text>
<text x="141.1" y="146.9">8</text>
<text x="141.1" y="148.4">7</text>
<text x="141.1" y="149.9">6</text>
<text x="42.3" y="155.5">GND</text>
<text x="42.5" y="151.8">VCC</text>
<text x="43.6" y="153.5">D+</text>
<text x="48.4" y="151.1">2</text>
<text x="48.4" y="154.7">4</text>
<text x="48.4" y="152.8">3</text>
<text x="76.5" y="154.9">1</text>
<text x="76.5" y="153.4">2</text>
<text x="76.5" y="151.8">3</text>
<text x="129.8" y="156">1</text>
<text x="129.8" y="151.4">4</text>
<text x="141.1" y="156">16</text>
<text x="141.1" y="151.4">5</text>
<text x="62.9" y="161.8">1</text>
<text x="80.3" y="161.8">3</text>
<text x="129.8" y="157.5">2</text>
<text x="129.8" y="159">3</text>
<text x="129.8" y="160.5">4</text>
<text x="141.1" y="157.5">15</text>
<text x="141.1" y="159">14</text>
<text x="141.1" y="160.5">13</text>
<text x="39.8" y="164">1</text>
<text x="39.8" y="162.5">2</text>
<text x="66.7" y="162.5">Vin</text>
<text x="72.3" y="165.7" transform="rotate(-90 72.3 165.7)">GND</text>
<text x="74.3" y="162.5">Vout</text>
<text x="129.8" y="162.1">5</text>
<text x="129.8" y="163.6">6</text>
<text x="129.8" y="165.1">7</text>
<text x="129.8" y="166.6">8</text>
<text x="141.1" y="162.1">12</text>
<text x="141.1" y="163.6">11</text>
<text x="141.1" y="165.1">10</text>
<text x="141.1" y="166.6">9</text>
<text x="26.5" y="173.6">A</text>
<text x="71.5" y="169.5" transform="rotate(-90 71.5 169.5)">2</text>
<text x="252" y="173.6">A</text>
<text x="198.4" y="176.5">Title</text>
<text x="198.4" y="181.1">Size</text>
<text x="198.4" y="185.6">Date:</text>
<text x="199.1" y="183.3">B</text>
<text x="205.2" y="185.6">13-Oct-2009</text>
<text x="206" y="181.1">Number</text>
<text x="228.8" y="185.6">Sheet</text>
<text x="233.1" y="185.6">of</text>
<text x="236.4" y="181.1">Revision</text>
<text x="44.2" y="189.4">1</text>
<text x="82.3" y="189.4">2</text>
<text x="120.4" y="189.4">3</text>
<text x="158.5" y="189.4">4</text>
<text x="196.5" y="189.4">5</text>
<text x="198.4" y="187.1">File:</text>
<text x="205.2" y="187.1">F:\Rhydo Labz\PUBLIC\DEVELOPMENT BOARDS\DEV BOARD 16F877ANEW\PIC18F4580.Ddb</text>
<text x="228.8" y="187.1">Drawn By:</text>
<text x="234.6" y="189.4">6</text>
</g>
<g font-size="1.4" fill="#f00">
<text x="172.8" y="55.6">+5</text>
<text x="59.9" y="63.4">+5</text>
<text x="136.7" y="71.7">+5</text>
<text x="172.9" y="89.2">+5</text>
<text x="228.3" y="87.2">+5</text>
<text x="68.1" y="96.8">+5</text>
<text x="127.5" y="143.8">+5</text>
<text x="92.6" y="148">+5</text>
</g>
<g font-size="1.4" fill="#000080">
<text x="174.1" y="62.4">R4</text>
<text x="174.1" y="63.8">10K</text>
<text x="50.4" y="70.2">0.1MF</text>
<text x="55.8" y="71.6">C32</text>
<text x="67.4" y="70.2">R5</text>
<text x="78.9" y="69.8">J2</text>
<text x="153.1" y="67.8">SW13</text>
<text x="153.1" y="69.1">RESET</text>
<text x="188.5" y="69.5">U2</text>
<text x="57.3" y="72.9">P1</text>
<text x="57.3" y="74.3">20K</text>
<text x="67.4" y="73.1">1K</text>
<text x="75.7" y="76">C2</text>
<text x="75.7" y="77.3">0.1MF</text>
<text x="79.5" y="74.2">ADC</text>
<text x="131.2" y="74.8">U1</text>
<text x="143.7" y="77.8">C8</text>
<text x="143.7" y="76.2">10MF</text>
<text x="167.1" y="74.5">C28</text>
<text x="167.1" y="75.8">0.1MF</text>
<text x="220.3" y="74.8">R11</text>
<text x="222.9" y="75.7">0R</text>
<text x="127.2" y="82.7">BUZZER</text>
<text x="141.8" y="85.3">Q1</text>
<text x="141.8" y="86.6">BC547</text>
<text x="164.2" y="86.2">R10</text>
<text x="164.8" y="89.4">2K2</text>
<text x="149.6" y="91.1">R49</text>
<text x="149.6" y="92.6">10K</text>
<text x="159.5" y="93.6">C1</text>
<text x="159.5" y="95">0.1MF</text>
<text x="70.2" y="102">C12</text>
<text x="76.8" y="101.4">C30</text>
<text x="168.2" y="99.9">Y1</text>
<text x="54.9" y="106.8">U5</text>
<text x="70.2" y="103.5">0.1MF</text>
<text x="76.8" y="102.9">10MF</text>
<text x="167.3" y="106.6">C3</text>
<text x="168.2" y="104.3">20MHz</text>
<text x="174.9" y="106.6">C4</text>
<text x="67.9" y="109.7">R39</text>
<text x="67.9" y="112.8">1K</text>
<text x="78.9" y="109.3">J3</text>
<text x="79.1" y="113.8">TEMP:</text>
<text x="167.3" y="108.1">22PF</text>
<text x="174.9" y="108.1">22PF RC2</text>
<text x="54.9" y="116">LM35</text>
<text x="76.3" y="115.7">C13</text>
<text x="76.3" y="117.2">0.1MF</text>
<text x="188.5" y="118.1">PIC18F4580</text>
<text x="164.2" y="140.3">LCD1</text>
<text x="178.7" y="138">C29</text>
<text x="183" y="141.4">0.1MF</text>
<text x="188.6" y="139.4">C19</text>
<text x="188.6" y="140.9">10MF</text>
<text x="38.4" y="147.3">K1</text>
<text x="75" y="149.6">K2</text>
<text x="132.5" y="145.2">DIP1</text>
<text x="149.3" y="147.4">10K</text>
<text x="154" y="144.4">P2</text>
<text x="132.5" y="154.6">DIP 4 WAY</text>
<text x="205.4" y="154.6">Sheet2</text>
<text x="215.4" y="154.4">Sheet3</text>
<text x="215.4" y="156">Sheet3.Sch</text>
<text x="227" y="154.6">Sheet4</text>
<text x="38.2" y="160.2">K3</text>
<text x="38.4" y="157.9">USB</text>
<text x="53.8" y="160.2">D9</text>
<text x="65.8" y="158.7">U3</text>
<text x="65.8" y="160.2">LM7805</text>
<text x="68.7" y="157.2">POWER SELECTION</text>
<text x="103.1" y="159.5">R43</text>
<text x="103.1" y="161">470R</text>
<text x="205.4" y="156.1">Sheet2.Sch</text>
<text x="227" y="156.1">Sheet4.Sch</text>
<text x="38.2" y="166.3">CONN 2PIN</text>
<text x="53.8" y="164.6">1N4007</text>
<text x="88.3" y="167.6" transform="rotate(-90 88.3 167.6)">47MF/16V</text>
<text x="36.7" y="169.8">J1</text>
<text x="62.9" y="168.7">C9</text>
<text x="62.9" y="170.3">470MF/40V</text>
<text x="82.6" y="170">C5</text>
<text x="82.6" y="171.5">0.1MF</text>
<text x="88.8" y="169.2">C10</text>
<text x="93.2" y="170">C6</text>
<text x="93.2" y="171.5">0.1MF</text>
<text x="105.1" y="170.4">D10</text>
<text x="105.1" y="171.9">PWR LED</text>
<text x="128.9" y="168.6">DIP3</text>
<text x="132.5" y="169.8">DIP 8 WAY</text>
<text x="37" y="175">DC POWER</text>
<text x="153.7" y="176.2">R51</text>
<text x="155.5" y="179.2">330R</text>
<text x="164.2" y="181.5">LCD 16X2</text>
<text x="211.9" y="181.9">CIRCUIT-1</text>
</g>
<g font-size="1.4" fill="#00f">
<text x="84.4" y="71">RA5</text>
<text x="178.7" y="71">RST</text>
<text x="215.3" y="71">RB7</text>
<text x="178.7" y="73.2">RA0</text>
<text x="178.7" y="75.5">RA1</text>
<text x="178.7" y="78">RA2</text>
<text x="215.3" y="73.4">RB6</text>
<text x="215.3" y="75.5">RB5</text>
<text x="215.3" y="77.8">RB4</text>
<text x="228.7" y="75.5">PGM</text>
<text x="178.7" y="80.1">RA3</text>
<text x="178.7" y="82.4">RA4</text>
<text x="215.3" y="80.1">RB3</text>
<text x="215.3" y="82.5">RB2</text>
<text x="178.7" y="84.7">RA5</text>
<text x="178.7" y="89.2">RE1</text>
<text x="178.7" y="87">RE0</text>
<text x="215.3" y="87">RB0</text>
<text x="215.3" y="84.7">RB1</text>
<text x="178.7" y="91.7">RE2</text>
<text x="215.3" y="93.8">RD7</text>
<text x="215.3" y="96.1">RD6</text>
<text x="215.3" y="98.3">RD5</text>
<text x="215.3" y="100.6">RD4</text>
<text x="178.7" y="103.8">RC0</text>
<text x="178.7" y="106">RC1</text>
<text x="215.3" y="107.5">RC5</text>
<text x="215.3" y="102.9">RC7</text>
<text x="215.3" y="105.2">RC6</text>
<text x="84.5" y="110.5">RE1</text>
<text x="178.7" y="110.5">RC3</text>
<text x="178.7" y="112.6">RD0</text>
<text x="215.3" y="112">RD3</text>
<text x="215.3" y="109.9">RC4</text>
<text x="178.7" y="115.1">RD1</text>
<text x="215.3" y="114.5">RD2</text>
<text x="122" y="149.9">RC0</text>
<text x="122" y="148.4">RC1</text>
<text x="122" y="156">RD0</text>
<text x="122" y="151.4">RC5</text>
<text x="122" y="160.5">RD3</text>
<text x="122" y="159">RD2</text>
<text x="122" y="157.5">RD1</text>
<text x="122" y="166.6">RD7</text>
<text x="122" y="165.1">RD6</text>
<text x="122" y="163.6">RD5</text>
<text x="122" y="162.1">RD4</text>
</g>
<g font-size="1.4" fill="#800000">
<text x="144.7" y="135.4">LED+</text>
<text x="150.4" y="174.7">LED+</text>
</g>
<g font-size="1.4" fill="#ee0e22">
<text x="161.3" y="142.7">1</text>
<text x="165.1" y="143.5">LCD-</text>
<text x="161.3" y="149.6">4</text>
<text x="161.3" y="144.9">2</text>
<text x="161.3" y="147.3">3</text>
<text x="165.1" y="145.6">LCD+</text>
<text x="165.1" y="148">CON</text>
<text x="161.3" y="154.1">6</text>
<text x="161.3" y="151.8">5</text>
<text x="165.1" y="154.9">E</text>
<text x="165.1" y="150.3">RS</text>
<text x="165.1" y="152.6">R/W</text>
<text x="161.3" y="161">9</text>
<text x="161.3" y="158.7">8</text>
<text x="161.3" y="156.4">7</text>
<text x="165.1" y="161.8">D2</text>
<text x="165.1" y="159.5">D1</text>
<text x="165.1" y="157.2">D0</text>
<text x="160.6" y="167.8">12</text>
<text x="160.6" y="165.5">11</text>
<text x="160.6" y="163.3">10</text>
<text x="165.1" y="166.3">D4</text>
<text x="165.1" y="164">D3</text>
<text x="160.6" y="172.4">14</text>
<text x="160.6" y="170.1">13</text>
<text x="165.1" y="173.1">D7</text>
<text x="165.1" y="168.6">D5</text>
<text x="165.1" y="170.9">D6</text>
<text x="160.6" y="174.7">15</text>
<text x="160.6" y="177">16</text>
<text x="165.1" y="175.4">LED+</text>
<text x="165.1" y="177.7">LED-</text>
</g>
</svg>
